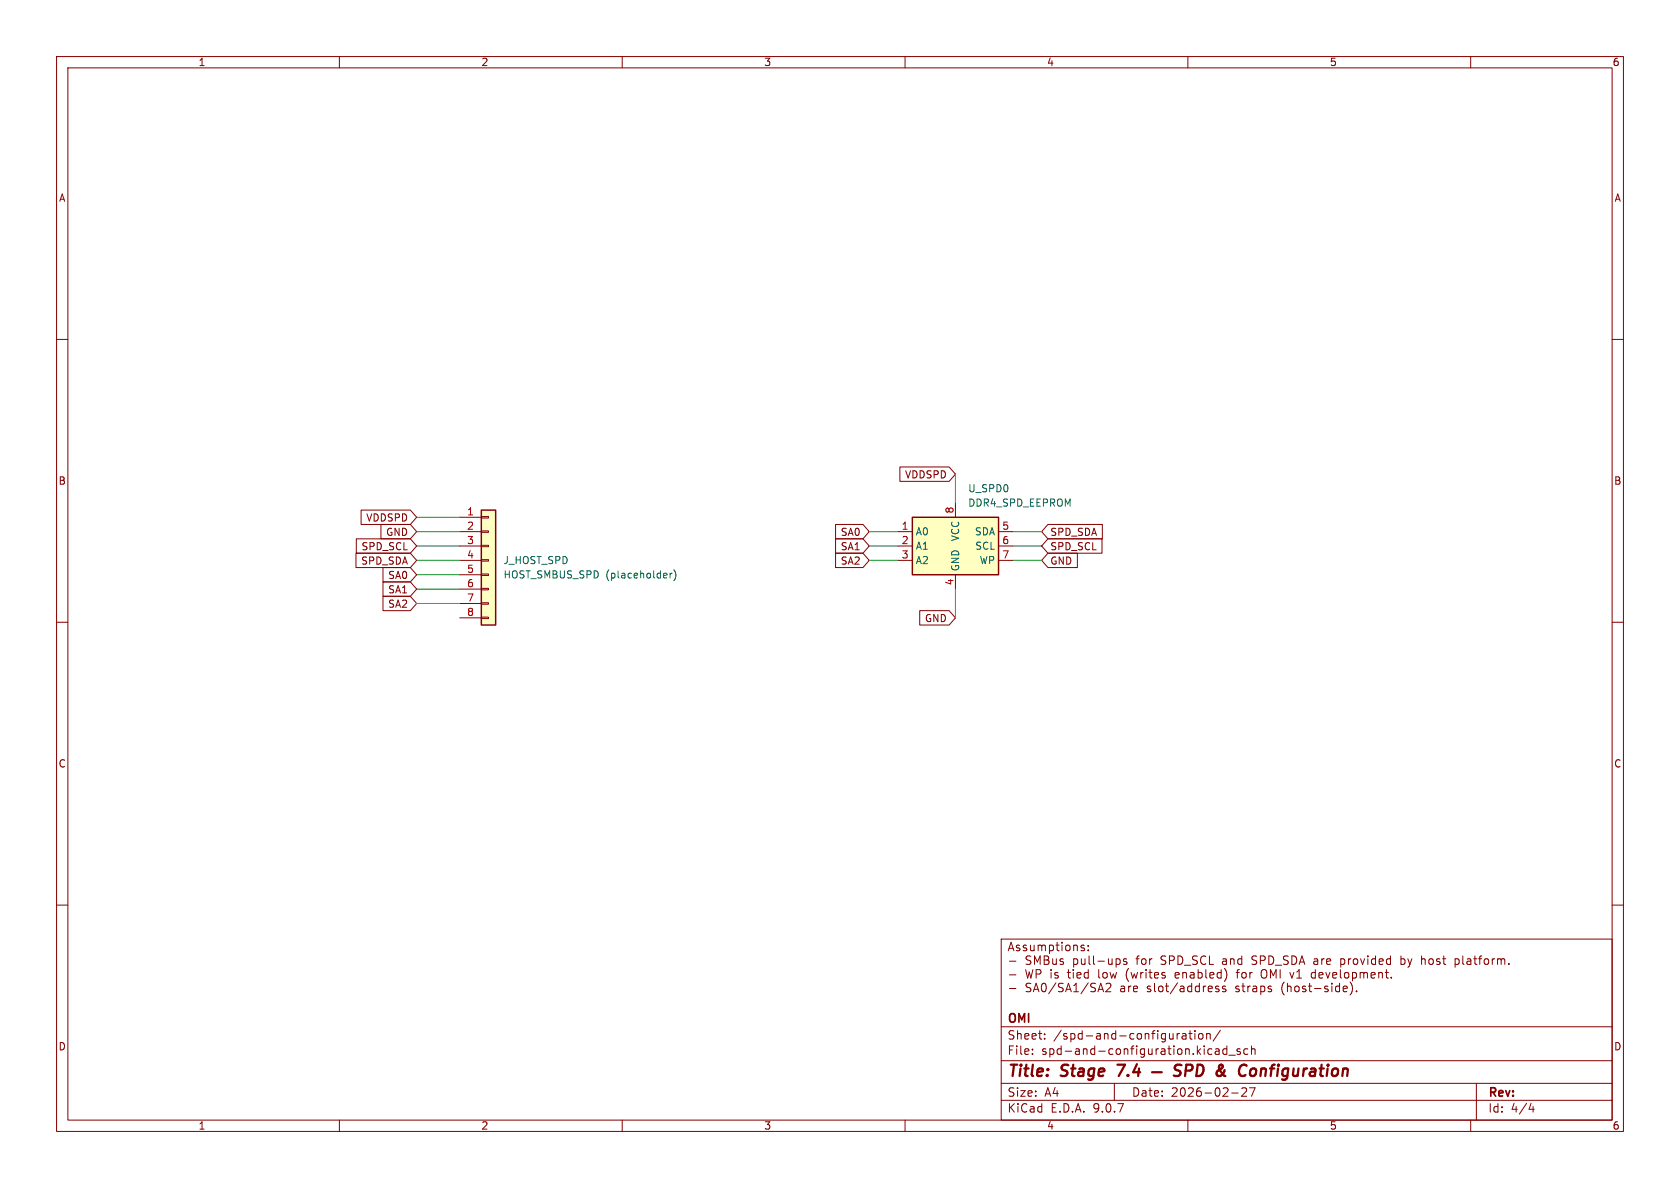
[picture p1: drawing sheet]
<svg xmlns="http://www.w3.org/2000/svg" width="297mm" height="210mm" viewBox="0 0 297 210" stroke-linecap="round" stroke-linejoin="round" font-family="sans-serif">
<g fill="none" stroke="#840000" stroke-width=".18">
<path d="M10 10h277v190h-277zM12 12h273v186h-273zM60 10v2M110 10v2M160 10v2M210 10v2M260 10v2M10 60h2M285 60h2M10 110h2M285 110h2M10 160h2"/>
<path d="M177 166h108v32h-108zM178.2 168.1l.5-1.5 .5 1.5M178.4 167.6h.7M178.5 169.9h1.1M178.5 172.3h1.1M178.5 174.7h1.1M180.2 167.1h-.3l-.2 .2v.2l.5 .1v.4h-.5M181.3 171.4l.4 1.5 .3-1.1 .2 1.1 .4-1.5M181.5 167.1h-.4l-.2 .2 .1 .2 .5 .1v.4h-.6M182.2 167.1v.9l.4 .1 .2-.2M182.2 169.1l-.5-.1-.2 .1v.5l.6 .2 .1 .4-.2 .3-.6-.1M182.2 173.9l-.5-.1-.2 .2v.4l.6 .3 .1 .3-.2 .3-.6-.1"/>
<path d="M182.7 175.3l.5-1.5 .5 1.5M182.8 167.1v1M182.8 174.9h.7M182.9 170.5v-1.5l.5 1.1 .5-1.1v1.5M183.2 172.2l.7-.1 .1-.2v-.4l-.3-.1h-.5v1.5M183.5 167.2l.5-.1 .2 .2M183.5 167.1v1M184.2 167.3l.2-.2h.3l.1 1M184.2 167.3v.8M184.2 174l.3-.2a.81 .81 0 0 1 .5 .6 .81 .81 0 0 1-.3 .8l-.1 .1a.81 .81 0 0 1-.4-1.3zM184.6 169h.5l.2 .1 .1 .3-.3 .3a.4 .4 0 0 1 .4 .4 .4 .4 0 0 1-.3 .4h-.6zM184.6 169.7h.5"/>
<path d="M185.5 167.1h.5l.2 .3v.4l-.1 .2h-.6M185.5 167.1v1.5M185.8 171.4v.1M185.8 171.9v1M186.1 169.5l.1 .9 .3 .1 .2-.2M186.7 167.1h.5M186.7 173.7l-1.3 2M186.7 169.5v1M186.9 166.6v1.3l.3 .2M187 172l-.3-.1-.2 .2v.2l.5 .2v.3h-.5M187.7 166.6v.1M187.7 167.1v1"/>
<path d="M188 173.9l-.6-.1-.2 .2v.4l.6 .3 .2 .3-.3 .3-.6-.1M188 169.6l-.4-.1-.2 .2 .1 .2 .5 .2v.3h-.6M188.4 175.3l.5-1.5 .5 1.5M188.5 167.1h.4l.3 .3v.4l-.3 .3-.4-.1-.1-.2v-.4zM188.5 174.9h.7M188.7 171.9h.5M188.9 171.4v1.3l.3 .2M189.7 171.4v.1M189.7 171.9v1M189.8 167.2l.2-.1h.4l.1 1M189.8 167.1v1M189.8 169.5v1.5"/>
<path d="M189.8 169.6l.4-.1 .3 .3v.4l-.1 .2h-.6M189.8 175.3h.9M189.8 174.2l.4-.4v1.5M190.4 172.4l.7-.1-.1-.3-.4-.1-.2 .2 .1 .7h.5M191.2 169.5v.9l.4 .1 .2-.2M191.7 167.1h-.4l-.2 .2 .1 .2 .5 .1v.4h-.6M191.8 169.5v1M192.4 167.9v.2M192.4 167.1v.2M192.4 173.7l-1.3 2M192.4 172l-.4-.1-.3 .3v.4l.1 .2h.6M192.4 171.4v1.5"/>
<path d="M192.5 169v1.3l.2 .2M193.3 169v1.3l.2 .2M193.7 173.9l-.6-.1-.2 .2v.4l.6 .3 .2 .3-.3 .3-.6-.1M194.1 169.9h1.1M194.1 175.3l.5-1.5 .5 1.5M194.2 171.4v1.3l.3 .2M194.2 174.9h.8M195.1 172l.4-.1 .2 .3v.4l-.2 .3-.4-.1-.1-.2v-.4zM195.5 174l.6-.2 .2 .2 .1 .2-.9 1.1h.9M196 169.5v.9h.5M196.2 171.9l.3 1 .3-.7 .3 .7 .3-1M196.6 169.5v1"/>
<path d="M197.3 169.6l.4-.1 .3 .3M197.3 169.5v1.5M198.2 174.4h.5l.1 .9M198.8 174.7h-.5a.29 .29 0 0 0-.2 .3 .29 .29 0 0 0 .2 .3l.5-.1M199.1 172.5l.1 .5 .3 .5M199.2 169.6l-.4-.1-.2 .3M199.5 174.3v1M200 171.9l.2 1 .3-.7 .3 .7 .3-1M200 174.3l-.3 .1-.2 .2M200.4 174.8l.7-.1-.1-.3-.4-.1-.2 .2 .1 .7h.5M200.8 169.5h.6M201.4 169l-.4 .2v1.3"/>
<path d="M201.7 171.9v1M201.8 169.8l.3-.3 .4 .1 .1 .2M202.6 171.9v1M203.2 169.5v1M203.3 172.7l.4 .2M203.4 174.4l-.4-.1-.2 .2 .1 .2 .5 .2v.3h-.6M203.7 169.5l-.3 .1-.2 .2M204.1 172.7l.2 .2 .4-.1M204.1 173.8v1.3l.2 .2M204.3 171.9l.4 .1 .1 .3-.7 .1M205 174.4l.3-.1 .3 .3v.4l-.3 .3-.3-.1-.2-.2v-.4zM206 174.3h.6"/>
<path d="M206.1 169.1l-.6-.1-.3 .3 .2 .3 .4 .2M206.2 173.8v1.3l.4 .2M207.3 169.8l.3-.3-.1-.4-.2-.1h-.6v1.5M208.2 173.7l-1.3 2M208.7 174.4h.5l.1 .9M209.1 169.8v-.2a.66 .66 0 0 0-.9-.6v1.5M209.3 174.7h-.5a.29 .29 0 0 0-.2 .3 .29 .29 0 0 0 .2 .3l.5-.1M210.7 174.4l-.5-.1-.2 .3v.4l.1 .2h.6M210.7 173.8v1.5M211.7 169.1l-.6-.1-.3 .3 .2 .3 .4 .2M212 174.4l-.4-.1-.3 .3v.4l.2 .2h.5M212 173.8v1.5"/>
<path d="M212.7 174.3v1M213.2 169.1a.6 .6 0 0 0-.8 0 .6 .6 0 0 0-.2 .7M213.2 174.3l-.3 .1-.2 .2M213.6 174.8l.7-.1-.1-.3-.4-.1-.2 .2 .1 .7h.5M213.8 169v1.5h.7M213.9 172.4l.7-.1-.1-.3-.4-.1-.2 .2 .1 .7h.5M215.5 174.4l-.4-.1-.2 .2 .1 .2 .5 .2v.3h-.6M215.9 172l-.4-.1-.3 .3v.4l.1 .2h.6M215.9 171.4v1.5M216.2 169.6h.5l.1 .9M216.3 169.9a.29 .29 0 0 0-.2 .3 .29 .29 0 0 0 .2 .3M216.7 174.4l-.4-.1-.2 .2 .1 .2 .5 .2v.3h-.6"/>
<path d="M216.9 172.5l-.2 .5-.2 .5M217.5 169.6l.2-.1 .4 .1 .1 .9M217.5 169.5v1M218.7 171.6v1.3M219 174.4l-.3-.1-.2 .2v.2l.5 .2v.3h-.5M219.5 169.6l-.4-.1-.3 .3M219.5 169v1.5M219.5 174.3h.6M219.7 173.8v1.3l.4 .2M220 171.9l.3 .3-.1 .6-.4 .1-.3-.3M220.6 174.3v1M221 174.3l-.3 .1-.1 .2"/>
<path d="M221.5 174.4h.6l.1 .9M222.2 169.1l-.6-.1-.3 .3 .2 .3 .4 .2M222.2 174.7h-.5a.29 .29 0 0 0-.2 .3 .29 .29 0 0 0 .2 .3l.5-.1M222.9 174.4l.4-.1 .3 .3v.4l-.1 .2h-.6M222.9 174.3v1.5M223.4 169.8l.3-.3-.1-.4-.2-.1h-.6v1.5M224.7 174.4l-.3-.1-.2 .2v.2l.5 .2v.3h-.5M225.2 169.8v-.2a.65 .65 0 0 0-.9-.6v1.5M227 173.6a1.72 1.72 0 0 0 0 2.3M227.6 174.5l.2-.2 .4 .1v.9M227.6 173.8v1.5M227.7 169.1l-.5-.1-.3 .3 .1 .3 .5 .2"/>
<path d="M229 174.5l.2-.2 .4 .2 .1 .5-.2 .2-.3 .1-.2-.1zM229.2 169.8v-.2a.65 .65 0 0 0-.8-.6v1.5M229.7 170.5l.5-1.5 .5 1.5M230.8 174.4l-.3-.1-.3 .2 .1 .2 .5 .2v.3h-.6M231.3 174.3h.6M231.5 173.8v1.3l.4 .2M231.8 172.6l.3 .3 .4-.1M232.3 169.6h.6l.1 .9M232.4 174.7h1.1M232.5 171.4v1.5M233.2 172.7l.2 .2 .4-.1M233.7 169.5v1"/>
<path d="M234.1 169.5l-.3 .1-.1 .2M234.4 171.9l.3 1 .4-1M234.7 174.4l-.3-.1-.2 .2v.2l.5 .2v.3h-.5M235.2 169.8l-.2-.3-.4 .1-.1 .7M235.5 173.8v.2M235.5 174.3v1M235.6 172.7l.2 .2 .4-.1M236.8 174.4l-.4-.1-.3 .3v.4l.1 .2h.6M236.8 173.8v1.5M237 171.4v1.3l.2 .2M237 169.6l.5-.1 .2 .3M237 169.5v1.5"/>
<path d="M237 170.4l.2 .1M237.5 174.8l.7-.1-.1-.3-.4-.1-.2 .2v.7h.6M238.4 169.5v1M238.7 173.6a1.72 1.72 0 0 1 0 2.3M238.8 169.5l-.3 .1-.1 .2M239.1 171.9v1.5M239.2 169.8l.3-.3 .4 .1 .1 .2M239.8 175.2v.1M240.5 169.5l.4 1 .3-1M241.8 169v.1M241.8 169.5v1M243.2 169.6l-.5-.1-.2 .3"/>
<path d="M243.2 169v1.5M244.5 169.8l-.2-.3-.4 .1-.1 .7M245.8 169.6l-.4-.1-.3 .3M245.8 169v1.5M247.7 169.6l.4-.1 .3 .3M247.7 169v1.5M248.9 169.5l.3 1 .4-1M251.3 169.6l.2-.1 .4 .1 .1 .9M251.3 169v1.5M253.4 169.8l-.3-.3-.4 .1-.1 .2v.4l.1 .2h.5M254.5 169.6l-.3-.1-.2 .3M255 169.5h.6"/>
<path d="M255.2 169v1.3M257.2 169.6l.5-.1 .3 .3M257.2 169.5v1.5M258.6 169v1.3M259.4 169.6h.6v.9M260.5 169.5h.6M260.7 169v1.3M261.4 169.5h.6M262 169l-.4 .2v1.3M262.5 169.6l.2-.1 .4 .1 .1 .6-.2 .2-.3 .1-.2-.2zM263.8 169.5v1M264.2 169.5l-.2 .1-.2 .2"/>
<path d="M264.7 169.6l.5-.1 .2 .2M264.7 169.5v1M265.4 169.7l.2-.2 .4 .1v.9M265.4 169.7v.8M285 160h2M60 198v2M110 198v2M160 198v2M177 194.5h108M177 191.5h108M177 187.5h108M177 181.5h108"/>
<path d="M182.5 186.3v.1M182.5 185.5v.1M184.7 183.6v.1M184.7 182.8v.1M197 191.5v3M208.5 182.7l-.3 .1M209 182.8h.6l.1 .9M209.7 183.1h-.5a.29 .29 0 0 0-.2 .3 .29 .29 0 0 0 .2 .3l.5-.1M210 198v2M210.2 182.7h.5M210.4 182.2v1.3l.3 .2M211.2 182.2v.1"/>
<path d="M211.2 182.7v1M212 182.8l.4-.1 .3 .3v.4l-.3 .3-.4-.1-.1-.2v-.4zM213.3 182.8l.2-.1 .4 .1 .1 .9M213.3 182.7v1M214.9 185.5h.6v.9M215.5 185.8h-.5a.29 .29 0 0 0-.2 .3 .29 .29 0 0 0 .2 .3l.5-.1M215.7 182.1l-1.2 2M216.9 185.5l-.4-.1-.3 .3v.4l.1 .2h.6M216.9 184.9v1.5M217.2 186.5h1.2M217.7 193.2h1.2M219.2 185.5l-.3-.1-.2 .2v.2l.5 .2v.3h-.5"/>
<path d="M219.5 192.4l.6-.1 .2 .1 .1 .3-.9 1.1h.9M220.6 185.5l-.4-.1-.3 .3v.4l.1 .2h.6M220.9 192.3h1l-.7 1.5M221.2 185.5l.3-.1 .3 .1 .1 .9M221.2 184.9v1.5M260 198v2M261 191.5v6.5M270.7 195l-.4 1.1h.9M271 195.6v1"/>
</g>
<path d="M197.6 188.2h1.3M203.7 189.5h1.7M208.9 188.3a.85 .85 0 0 0-1.1 .1 .45 .45 0 0 0 .2 .8l.4 .1a.49 .49 0 0 1 .3 .5 .49 .49 0 0 1-.4 .4l-.8-.1M209.6 189.3h.8a.55 .55 0 0 0 .4-.5 .55 .55 0 0 0-.3-.6h-.8l-.2 2M211.7 188.2h.5a1.08 1.08 0 0 1 .6 1.1 1.08 1.08 0 0 1-.8 .9h-.5zM216.5 189.2l-.2 .4a.92 .92 0 0 1-.9 .6l-.2-.1a.54 .54 0 0 1 .1-.8l.9-.7-.1-.3-.2-.1a.41 .41 0 0 0-.4 .5l.6 1.1 .5 .4M221.3 189a.5 .5 0 0 1 .8 .3l-.1 .5a.62 .62 0 0 1-.7 .4" fill="none" stroke="#840000" stroke-width=".4"/>
<path d="M85.1 90.2h2.5v20.3h-2.5z" fill="#ffffc2"/>
<path d="M85.1 90.2h2.5v20.3h-2.5z" fill="none" stroke="#840000" stroke-width=".25"/>
<g fill="none" stroke="#840000" stroke-width=".18">
<path d="M81.3 91.4h3.8M81.3 94h3.8M81.3 96.5h3.8M81.3 99.1h3.8M85.1 91.3h1.3v.3h-1.3zM85.1 93.9h1.3v.2h-1.3zM85.1 96.4h1.3v.2h-1.3zM85.1 98.9h1.3v.3h-1.3zM81.3 101.6h3.8M81.3 104.1h3.8M81.3 106.7h3.8M81.3 109.2h3.8"/>
<path d="M85.1 101.5h1.3v.2h-1.3zM85.1 104h1.3v.3h-1.3zM85.1 106.6h1.3v.2h-1.3zM85.1 109.1h1.3v.2h-1.3z"/>
</g>
<path d="M117.9 101.4v.2l-.6 .2M118.5 101.3v.9M118.8 101.3l-.3 .3M119.1 100.7a1.46 1.46 0 0 1 0 2" fill="none" stroke="#006464" stroke-width=".18"/>
<path d="M161.3 91.4h15.2v10.2h-15.2z" fill="#ffffc2"/>
<path d="M161.3 91.4h15.2v10.2h-15.2z" fill="none" stroke="#840000" stroke-width=".25"/>
<g fill="none" stroke="#840000" stroke-width=".18">
<path d="M62.9 97.8h9.6l1.2 1.3-1.2 1.2h-9.6zM63 95.2h9.5l1.2 1.3-1.2 1.3h-9.5zM63.8 90.2h8.7l1.2 1.2-1.2 1.3h-8.7zM67.3 92.7h5.2l1.2 1.3-1.2 1.3h-5.2zM147.7 95.2h4.9l1.1 1.3-1.1 1.3h-4.9zM147.7 92.7h4.9l1.1 1.3-1.1 1.3h-4.9zM147.7 97.8h4.9l1.1 1.3-1.1 1.2h-4.9zM158.7 94h2.6M158.7 96.5h2.6M158.7 99.1h2.6M159.1 82.5h8.7l1.1 1.3-1.1 1.3h-8.7zM168.9 88.9v2.5"/>
<path d="M176.5 94h2.6M176.5 96.5h2.6M176.5 99.1h2.6M185.3 95.2h9.5v2.6h-9.5l-1.2-1.3zM185.3 92.7h9.6v2.6h-9.6l-1.2-1.3zM185.3 97.8h5.2v2.5h-5.2l-1.2-1.2zM67.7 105.4h4.8l1.2 1.3-1.2 1.3h-4.8zM67.7 100.3h4.8l1.2 1.3-1.2 1.3h-4.8zM67.7 102.9h4.8l1.2 1.2-1.2 1.3h-4.8zM162.6 107.9h5.2l1.1 1.3-1.1 1.3h-5.2zM168.9 101.6v2.5"/>
</g>
<g fill="none" stroke="#009600" stroke-width=".18">
<path d="M73.7 94h7.6M73.7 96.5h7.6M73.7 99.1h7.6M73.7 91.4h7.6M153.7 94h5M153.7 96.5h5M153.7 99.1h5M168.9 83.8v5.1M179.1 94h5M179.1 96.5h5M179.1 99.1h5M73.7 101.6h7.6"/>
<path d="M73.7 104.1h7.6M73.7 106.7h7.6M168.9 104.1v5.1"/>
</g>
<g font-size="2.8" fill="#840000">
<text x="178" y="190.9">Title:</text>
<text x="187.7" y="190.9">Stage</text>
<text x="198.4" y="190.9">7.4</text>
<text x="218.3" y="190.9">&amp;</text>
<text x="223.1" y="190.9">Configuration</text>
</g>
<g font-size="2.1" fill="#840000">
<text x="197.1" y="172">SMBus</text>
<text x="205.6" y="172">pull-ups</text>
<text x="217" y="172">for</text>
<text x="221.4" y="172">SPD_SCL</text>
<text x="232.4" y="172">and</text>
<text x="237.8" y="172">SPD_SDA are</text>
<text x="253.8" y="172">provided</text>
<text x="264.6" y="172">by</text>
<text x="178" y="184">Sheet:</text>
<text x="178" y="181.2">OMI</text>
<text x="186.2" y="184">/spd-and-configuration/</text>
<text x="178" y="186.7">File:</text>
<text x="184.1" y="186.7">spd-and-configuration.kicad_sch</text>
<text x="178" y="196.9">KiCad</text>
<text x="178" y="194.1">Size:</text>
<text x="184.7" y="194.1">A4</text>
<text x="185.7" y="196.9">E.D.A.</text>
<text x="193.3" y="196.9">9.0.7</text>
<text x="200" y="194.1">Date:</text>
<text x="207" y="194.1">2026-02-27</text>
<text x="263" y="194.3">Rev:</text>
<text x="263" y="196.9">Id:</text>
<text x="267.1" y="196.9">4/4</text>
</g>
<g font-size="1.8" fill="#840000">
<text x="35" y="11.9">1</text>
<text x="85" y="11.9">2</text>
<text x="135" y="11.9">3</text>
<text x="185" y="11.9">4</text>
<text x="235" y="11.9">5</text>
<text x="285" y="11.9">6</text>
<text x="10.3" y="35.9">A</text>
<text x="285.3" y="35.9">A</text>
<text x="10.3" y="85.9">B</text>
<text x="159.9" y="84.8">VDDSPD</text>
<text x="285.3" y="85.9">B</text>
<text x="64.6" y="92.4">VDDSPD</text>
<text x="68.2" y="94.9">GND</text>
<text x="148.5" y="94.9">SA0</text>
<text x="185.6" y="94.9">SPD_SDA</text>
<text x="63.7" y="100">SPD_SDA</text>
<text x="63.8" y="97.5">SPD_SCL</text>
<text x="148.5" y="97.5">SA1</text>
<text x="148.5" y="100">SA2</text>
<text x="185.6" y="97.5">SPD_SCL</text>
<text x="185.6" y="100">GND</text>
<text x="68.5" y="107.6">SA2</text>
<text x="68.5" y="102.6">SA0</text>
<text x="68.5" y="105.1">SA1</text>
<text x="163.4" y="110.2">GND</text>
<text x="10.3" y="135.9">C</text>
<text x="285.3" y="135.9">C</text>
<text x="10.3" y="185.9">D</text>
<text x="285.3" y="185.9">D</text>
<text x="35" y="199.9">1</text>
<text x="85" y="199.9">2</text>
<text x="135" y="199.9">3</text>
<text x="185" y="199.9">4</text>
<text x="235" y="199.9">5</text>
<text x="285" y="199.9">6</text>
</g>
<g font-size="1.8" fill="#006464">
<text x="171.1" y="87.2">U_SPD0</text>
<text x="171.1" y="89.8">DDR4_SPD_EEPROM</text>
<text x="161.8" y="94.8">A0</text>
<text x="169.8" y="95.8" transform="rotate(-90 169.8 95.8)">VCC</text>
<text x="172.3" y="94.8">SDA</text>
<text x="88.9" y="99.9">J_HOST_SPD</text>
<text x="161.8" y="97.4">A1</text>
<text x="161.8" y="99.9">A2</text>
<text x="169.8" y="101.1" transform="rotate(-90 169.8 101.1)">GND</text>
<text x="172.3" y="97.4">SCL</text>
<text x="173.1" y="99.9">WP</text>
<text x="88.9" y="102.5">HOST_SMBUS_SPD</text>
<text x="107.1" y="102.5">(placeholder)</text>
</g>
<g font-size="1.8" fill="#a90000">
<text x="82.5" y="91.2">1</text>
<text x="82.5" y="93.7">2</text>
<text x="159.3" y="93.7">1</text>
<text x="168.7" y="90.9" transform="rotate(-90 168.7 90.9)">8</text>
<text x="177.1" y="93.7">5</text>
<text x="82.5" y="96.3">3</text>
<text x="82.5" y="98.8">4</text>
<text x="82.5" y="101.3">5</text>
<text x="159.3" y="96.3">2</text>
<text x="159.3" y="98.8">3</text>
<text x="177.1" y="96.3">6</text>
<text x="177.1" y="98.8">7</text>
<text x="82.5" y="103.9">6</text>
<text x="82.5" y="106.4">7</text>
<text x="168.7" y="103.6" transform="rotate(-90 168.7 103.6)">4</text>
<text x="82.5" y="109">8</text>
</g>
</svg>
